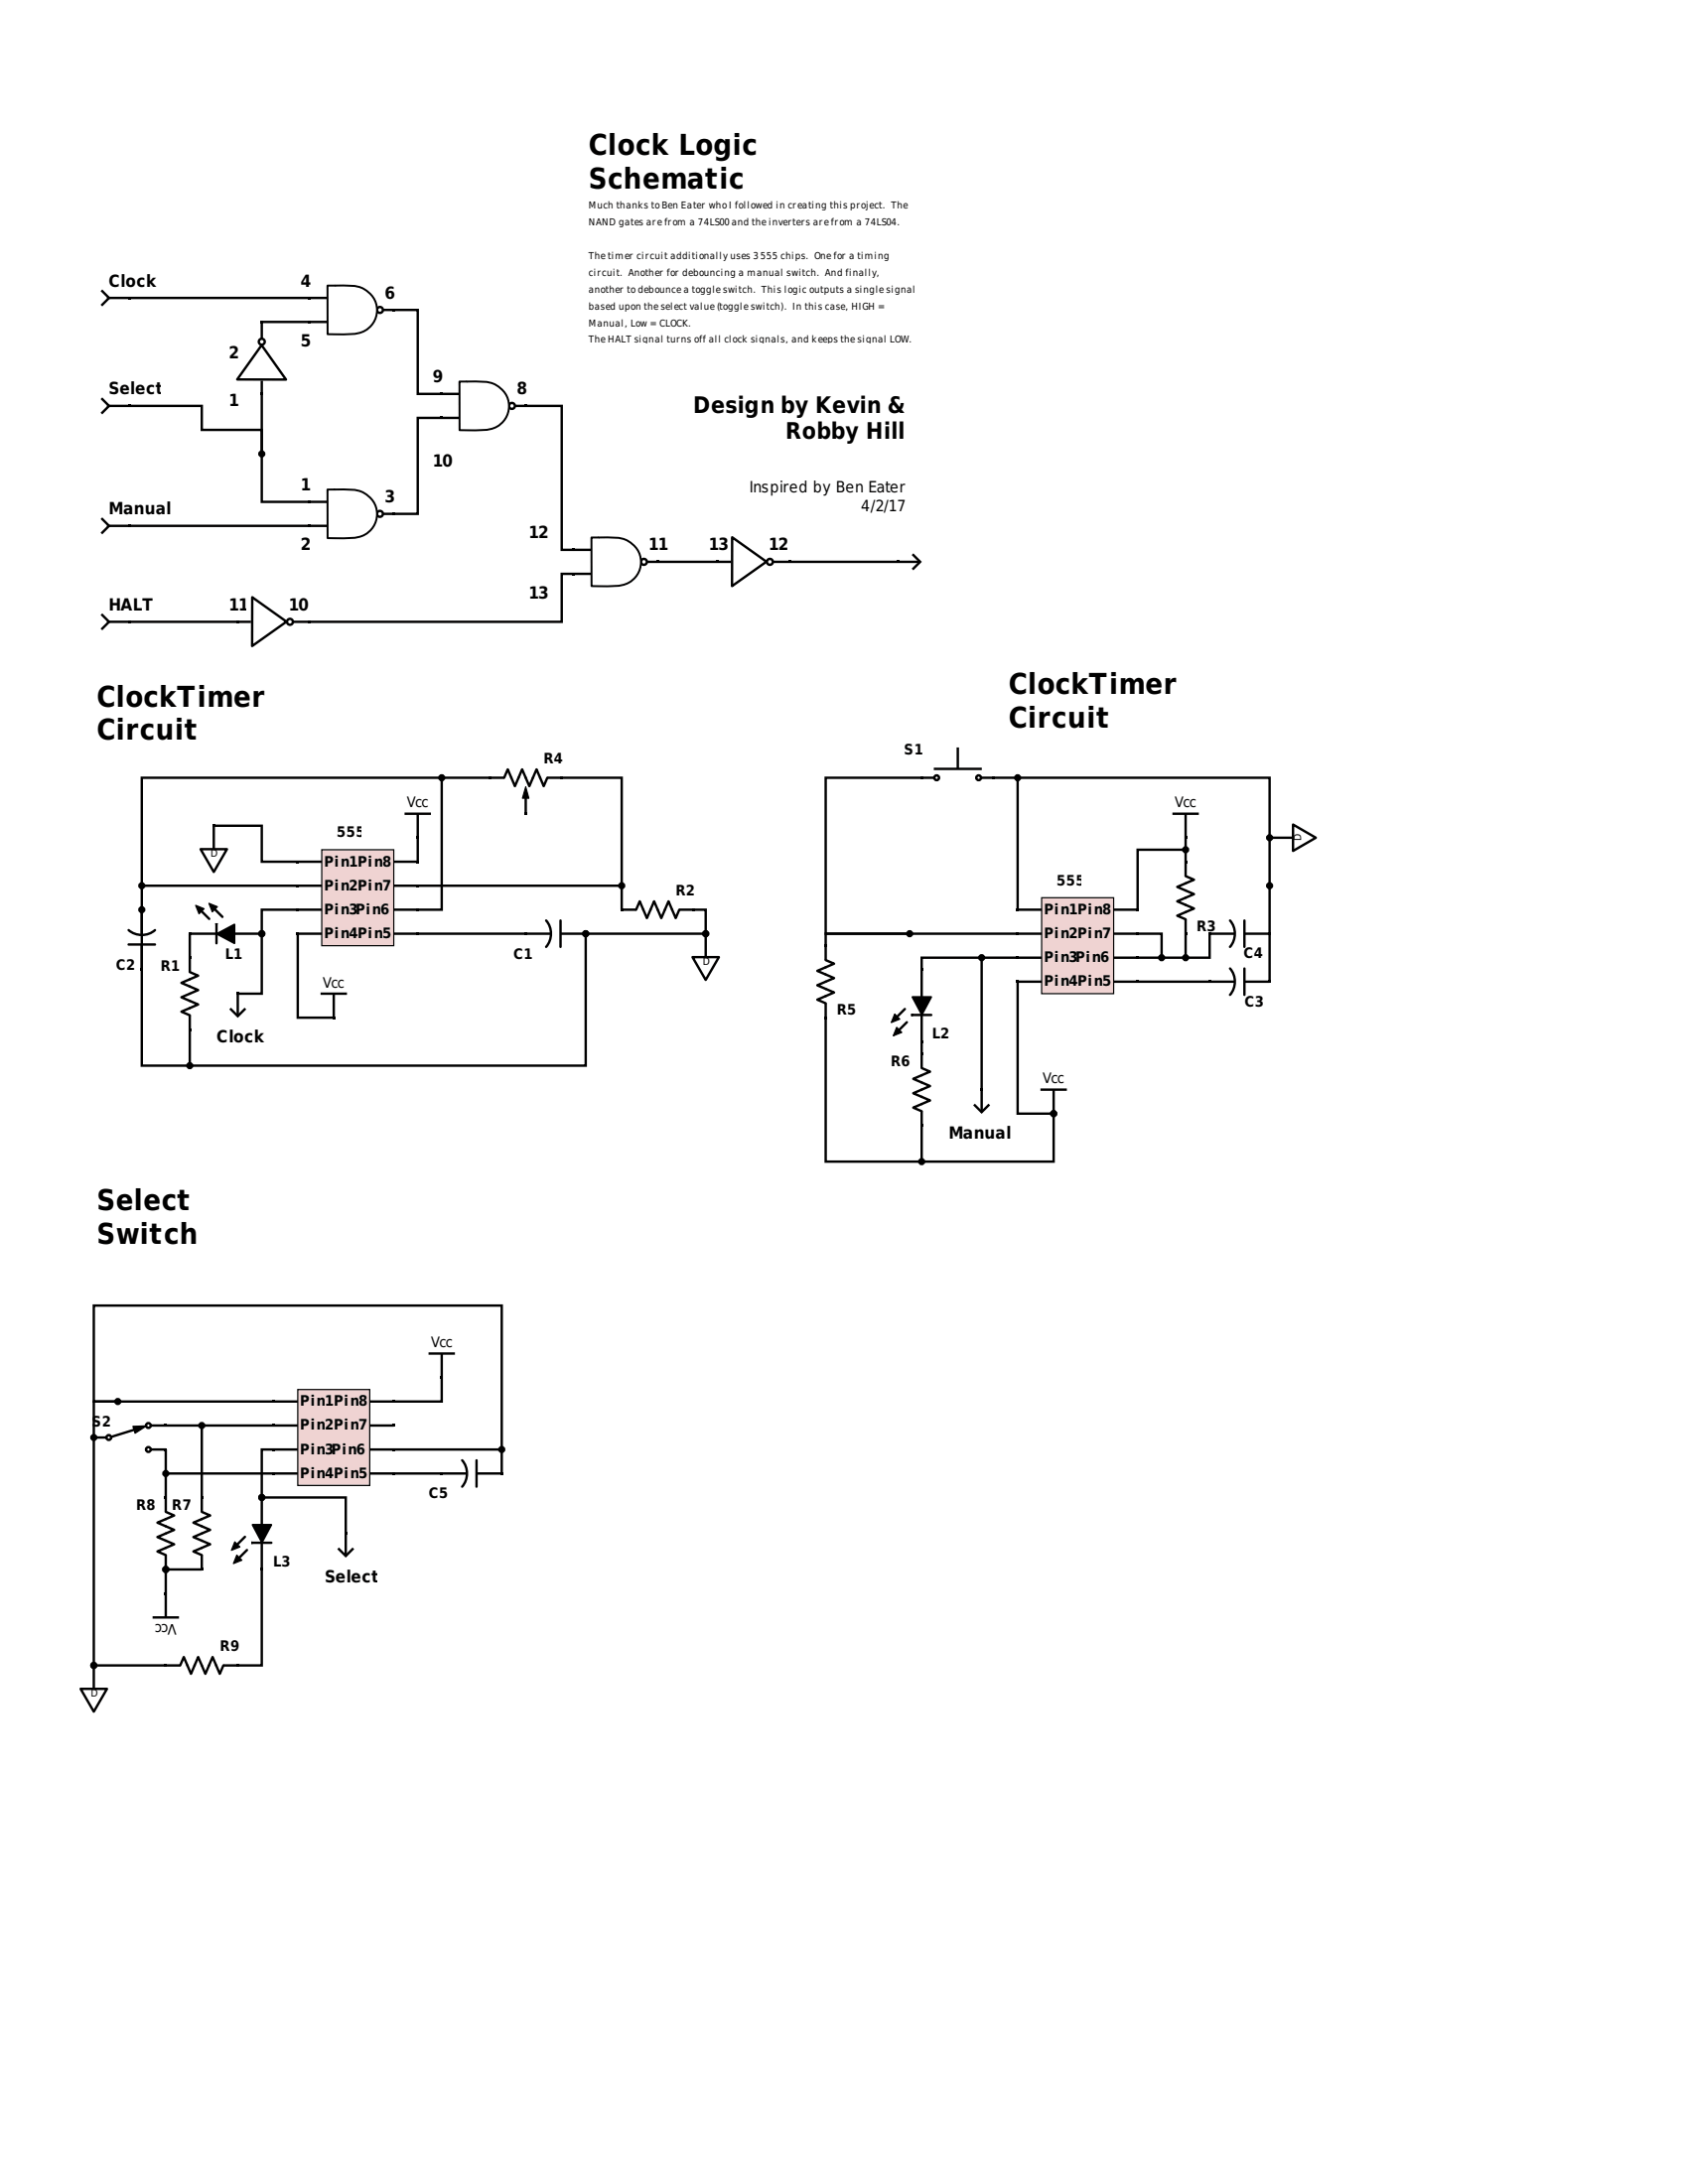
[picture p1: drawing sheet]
<svg xmlns="http://www.w3.org/2000/svg" width="216mm" height="279mm" viewBox="0 0 216 279" stroke-linecap="round" stroke-linejoin="round" font-family="sans-serif">
<path d="M39.5 38h.3v.3h-.3zM50.2 39.5h.3v.3h-.3zM39.5 41h.3v.3h-.3z" fill="#000"/>
<circle cx="48.6" cy="39.7" r=".38" fill="#fff"/>
<g fill="none" stroke="#000" stroke-width=".31">
<path d="M39.8 38.1h2.1M49.1 39.7h1.1M39.8 41.2h2.1"/>
<circle cx="48.6" cy="39.7" r=".38"/>
</g>
<path d="M41.9 36.5h1.7a4.5 4.5 0 0 1 3.8 1.1 3.1 3.1 0 0 1 .5 3.4 3.1 3.1 0 0 1-3 1.8h-3z" fill="#fff"/>
<path d="M41.9 36.5h1.7a4.5 4.5 0 0 1 3.8 1.1 3.1 3.1 0 0 1 .5 3.4 3.1 3.1 0 0 1-3 1.8h-3z" fill="none" stroke="#000" stroke-width=".25"/>
<path d="M39.5 64.1h.3v.3h-.3zM39.5 67.1h.3v.3h-.3zM50.2 65.6h.3v.3h-.3z" fill="#000"/>
<circle cx="48.6" cy="65.7" r=".38" fill="#fff"/>
<g fill="none" stroke="#000" stroke-width=".31">
<path d="M39.8 64.2h2.1M39.8 67.3h2.1M49.1 65.7h1.1"/>
<circle cx="48.6" cy="65.7" r=".38"/>
</g>
<path d="M41.9 62.6h1.7a4.5 4.5 0 0 1 3.8 1.1 3.1 3.1 0 0 1 .5 3.4 3.1 3.1 0 0 1-3 1.7h-3z" fill="#fff"/>
<path d="M41.9 62.6h1.7a4.5 4.5 0 0 1 3.8 1.1 3.1 3.1 0 0 1 .5 3.4 3.1 3.1 0 0 1-3 1.7h-3z" fill="none" stroke="#000" stroke-width=".25"/>
<path d="M73.2 70.2h.3v.3h-.3zM73.2 73.3h.3v.3h-.3zM84 71.7h.3v.3h-.3z" fill="#000"/>
<circle cx="82.4" cy="71.9" r=".38" fill="#fff"/>
<g fill="none" stroke="#000" stroke-width=".31">
<path d="M73.5 70.3h2.2M73.5 73.4h2.2M82.9 71.9h1.1"/>
<circle cx="82.4" cy="71.9" r=".38"/>
</g>
<path d="M75.6 68.8h1.7a4.5 4.5 0 0 1 3.9 1.1 3.1 3.1 0 0 1 .5 3.4 3.1 3.1 0 0 1-3 1.7h-3z" fill="#fff"/>
<path d="M75.6 68.8h1.7a4.5 4.5 0 0 1 3.9 1.1 3.1 3.1 0 0 1 .5 3.4 3.1 3.1 0 0 1-3 1.7h-3z" fill="none" stroke="#000" stroke-width=".25"/>
<path d="M30.3 79.4h.3v.3h-.3zM39.5 79.4h.3v.3h-.3z" fill="#000"/>
<circle cx="37.1" cy="79.5" r=".38" fill="#fff"/>
<g fill="none" stroke="#000" stroke-width=".31">
<path d="M30.6 79.5h1.3M37.6 79.5h1.9"/>
<circle cx="37.1" cy="79.5" r=".38"/>
</g>
<path d="M32.3 76.4l4.3 3.1-4.4 3.2z" fill="#fff"/>
<path d="M32.3 76.4l4.3 3.1-4.4 3.2z" fill="none" stroke="#000" stroke-width=".31"/>
<path d="M91.6 71.7h.3v.3h-.3zM100.8 71.7h.4v.3h-.4z" fill="#000"/>
<circle cx="98.5" cy="71.9" r=".38" fill="#fff"/>
<g fill="none" stroke="#000" stroke-width=".31">
<path d="M91.9 71.9h1.4M99 71.9h1.8"/>
<circle cx="98.5" cy="71.9" r=".38"/>
</g>
<path d="M93.6 68.7l4.4 3.2-4.4 3.1z" fill="#fff"/>
<path d="M98 71.9l-4.4-3.2v6.3l4.4-3.1" fill="none" stroke="#000" stroke-width=".31"/>
<path d="M33.3 50.2h.3v.3h-.3zM33.3 41h.3v.3h-.3z" fill="#000"/>
<circle cx="33.5" cy="43.7" r=".38" fill="#fff"/>
<g fill="none" stroke="#000" stroke-width=".31">
<path d="M33.5 41.3v1.9M33.5 48.9v1.3"/>
<circle cx="33.5" cy="43.7" r=".38"/>
</g>
<path d="M33.5 44.2l3.1 4.4-6.3-.1z" fill="#fff"/>
<path d="M33.5 44.2l3.1 4.4-6.3-.1zM33.5 50.4v13.8h6.1M33.5 41.2h6.1M73.4 73.4h-1.6v6.1h-32.2M84.1 71.9h7.7" fill="none" stroke="#000" stroke-width=".31"/>
<path d="M56.3 50.2h.4v.3h-.4zM56.3 53.3h.4v.3h-.4zM67.1 51.8h.3v.3h-.3z" fill="#000"/>
<circle cx="65.5" cy="51.9" r=".38" fill="#fff"/>
<g fill="none" stroke="#000" stroke-width=".31">
<path d="M56.7 50.4h2.1M56.7 53.5h2.1M66 51.9h1.1"/>
<circle cx="65.5" cy="51.9" r=".38"/>
</g>
<path d="M58.8 48.8h1.7a4.5 4.5 0 0 1 3.8 1.1 3.1 3.1 0 0 1 .5 3.4 3.1 3.1 0 0 1-3 1.7h-3z" fill="#fff"/>
<path d="M58.8 48.8h1.7a4.5 4.5 0 0 1 3.8 1.1 3.1 3.1 0 0 1 .5 3.4 3.1 3.1 0 0 1-3 1.7h-3z" fill="none" stroke="#000" stroke-width=".25"/>
<g fill="none" stroke="#000" stroke-width=".31">
<path d="M13.1 37.2l.8 .9-.8 .9M13.8 38.1h2.6M16.6 38.1h23M50.4 39.7h3v10.7h3.1M13.1 51.1l.8 .8-.8 .9M13.8 51.9h2.6M16.6 51.9h9.2v3.1h7.7v2.8M56.5 53.5h-3.1v12.2h-3M67.2 51.9h4.6v18.4h1.6M13.1 66.4l.8 .9-.8 .8M13.1 78.7l.8 .8-.8 .9M13.8 67.3h2.6"/>
<path d="M13.8 79.5h2.6M16.6 67.3h23M16.6 79.5h13.8M101 71.9h13.8M115 71.9h2.6M116.8 71l.9 .9-.9 .8"/>
<circle cx="33.5" cy="58.1" r=".31"/>
</g>
<g fill="#000">
<path d="M16.4 38h.4v.3h-.4zM16.4 51.8h.4v.3h-.4zM16.4 67.1h.4v.3h-.4zM16.4 79.4h.4v.3h-.4zM114.7 71.7h.3v.3h-.3z"/>
<circle cx="33.5" cy="58.1" r=".31"/>
</g>
<path d="M13.8 38.1h2.6M13.8 51.9h2.6M13.8 67.3h2.6M13.8 79.5h2.6M115 71.9h2.6" fill="none" stroke="#000" stroke-width=".13"/>
<path d="M41.2 108.7h9.2v12.3h-9.2z" fill="#efd3d2"/>
<path d="M41.2 108.7h9.2v12.3h-9.2z" fill="none" stroke="#000" stroke-width=".15"/>
<g fill="#000">
<path d="M18 116.2h.3v.3h-.3zM37.9 116.2h.3v.3h-.3zM37.9 113.2h.3v.3h-.3zM37.9 119.3h.3v.3h-.3zM37.9 110.1h.3v.3h-.3zM53.3 110.1h.3v.3h-.3zM53.3 113.2h.3v.3h-.3zM53.3 116.2h.3v.3h-.3zM53.3 119.3h.3v.3h-.3zM53.3 107h.3v.3h-.3zM67.1 119.3h.3v.3h-.3zM74.8 119.3h.3v.3h-.3z"/>
<path d="M90.1 119.3h.3v.3h-.3zM18 123.9h.3v.3h-.3z"/>
<circle cx="74.9" cy="119.4" r=".31"/>
</g>
<g fill="none" stroke="#000" stroke-width=".13">
<path d="M18.1 116.5v2.9M38.2 116.4h2.8M38.2 113.3h2.8M38.2 119.4h2.8M38.2 110.2h2.8M50.5 116.4h2.8M50.5 113.3h2.8M50.5 119.4h2.8M50.5 110.2h2.8M53.4 104.3v2.7M67.4 119.4h2.9M71.8 119.4h3"/>
<path d="M18.1 121v2.9"/>
</g>
<g fill="none" stroke="#000" stroke-width=".31">
<path d="M16.4 119a2.61 2.61 0 0 0 3.4 0M18.1 116.4v19.9h56.8v-16.5M18.1 116.5v2.9M38.2 116.4h2.8M38.2 113.3h2.8M38.2 119.4h2.8M38.2 110.2h2.8M50.5 116.4h2.8M50.5 113.3h2.8M50.5 119.4h2.8M50.5 110.2h2.8M51.9 104.1h3.1"/>
<path d="M53.4 119.4h13.8M53.4 104.3v2.7M67.4 119.4h2.9M69.9 117.8a2.6 2.6 0 0 1 0 3.3M71.7 117.8v3.3M71.8 119.4h3M16.4 120.8h3.4M18.1 121v2.9"/>
<circle cx="74.9" cy="119.4" r=".31"/>
</g>
<path d="M88.6 122.4h3.3l-1.6 3z" fill="#fff"/>
<g fill="none" stroke="#000" stroke-width=".31">
<path d="M24.3 119.4v3.1M24.4 119.4h8.9M25.5 116.3l1.3 1.3M27.1 116l1.4 1.3M27.7 118.2v-.1v2.6M38.1 116.4h-4.6v2.7M38.1 113.3h-20v2.8M53.4 107.2v3M75.2 119.4h14.8M90.3 119.6v2.8M24.3 124.4l1 .4-2.1 .9 2.1 1-2.1 .9 2.1 .9-2.1 .9 1.1 .5M24.3 122.7v1.5"/>
<path d="M24.3 130v1.6M24.3 131.7v4.3M88.6 122.4h3.3l-1.6 3z"/>
<circle cx="18.1" cy="116.4" r=".31"/>
<circle cx="33.5" cy="119.4" r=".31"/>
<circle cx="74.9" cy="119.4" r=".31"/>
<circle cx="90.3" cy="119.4" r=".31"/>
<circle cx="24.3" cy="136.3" r=".31"/>
</g>
<path d="M24.4 119.4h8.9M90.3 119.6v2.8" fill="none" stroke="#000" stroke-width=".13"/>
<g fill="#000">
<path d="M24.1 119.3h.3v.3h-.3zM25 115.8l1.1 .5-.6 .6zM26.7 115.6l1.1 .4-.6 .6zM27.2 105.5h.3v.3h-.3zM27.7 119.5l2.3-1.2v2.4zM33.3 119.3h.3v.3h-.3zM24.1 122.4h.3v.3h-.3zM24.1 131.6h.3v.3h-.3zM24.3 122.7v1.5zM24.3 130v1.6z"/>
<circle cx="18.1" cy="116.4" r=".31"/>
<circle cx="33.5" cy="119.4" r=".31"/>
<circle cx="74.9" cy="119.4" r=".31"/>
<circle cx="90.3" cy="119.4" r=".31"/>
<circle cx="24.3" cy="136.3" r=".31"/>
</g>
<path d="M27.7 119.5l2.3-1.2v2.4z" fill="none" stroke="#000" stroke-width=".23"/>
<path d="M25 115.8l1.1 .5-.6 .6zM26.7 115.6l1.1 .4-.6 .6z" fill="none" stroke="#000" stroke-width=".15"/>
<path d="M25.7 108.6h3.3l-1.7 3z" fill="#fff"/>
<g fill="none" stroke="#000" stroke-width=".31">
<path d="M56.8 99.5h5.8M62.8 99.5h1.5M64.5 99.5l.4-1.1 1 2.2 .9-2.2 .9 2.2 .9-2.2 .9 2.2 .5-1.1M70.2 99.5h1.5M71.8 99.5h7.7v13.5M18.1 113v-13.5h38.4v16.9h-3.1M25.7 108.6h3.3l-1.7 3zM27.3 105.6h6.2v4.6h4.6M27.3 105.8v2.8M33.5 119.8v7.3h-3.1M38.1 119.4v10.8h4.6M53.4 113.3h26.1v3.1"/>
<path d="M67.2 101.8v2.1M79.7 116.4h1.5M81.4 116.4l.4-1.1 .9 2.2 1-2.2 .9 2.2 .9-2.2 .9 2.2 .5-1.1M87 116.4h1.6M88.7 116.4h1.6v2.7M29.5 129.1l.9 .9 .9-.9M30.4 127.3v2.6M41.2 127.1h3M42.7 127.3v2.7"/>
<circle cx="56.5" cy="99.5" r=".31"/>
<circle cx="18.1" cy="113.3" r=".31"/>
<circle cx="33.5" cy="119.4" r=".31"/>
<circle cx="79.5" cy="113.3" r=".31"/>
<circle cx="90.3" cy="119.4" r=".31"/>
</g>
<path d="M27.3 105.8v2.8M67.2 101.8v2.1M30.4 127.3v2.6M42.7 127.3v2.7" fill="none" stroke="#000" stroke-width=".13"/>
<g fill="#000">
<path d="M62.5 99.3h.3v.4h-.3zM62.8 99.5h1.5zM70.2 99.5h1.5zM71.7 99.3h.3v.4h-.3zM67.2 100.7l.4 1.4h-.8zM67.1 103.9h.3v.4h-.3zM79.4 116.2h.3v.3h-.3zM79.7 116.4h1.5zM87 116.4h1.6zM88.6 116.2h.3v.3h-.3zM30.3 127h.3v.3h-.3zM42.5 130h.3v.3h-.3z"/>
<circle cx="56.5" cy="99.5" r=".31"/>
<circle cx="18.1" cy="113.3" r=".31"/>
<circle cx="33.5" cy="119.4" r=".31"/>
<circle cx="79.5" cy="113.3" r=".31"/>
<circle cx="90.3" cy="119.4" r=".31"/>
</g>
<path d="M67.2 100.7l.4 1.4h-.8z" fill="none" stroke="#000" stroke-width=".14"/>
<path d="M133.2 114.8h9.2v12.3h-9.2z" fill="#efd3d2"/>
<path d="M133.2 114.8h9.2v12.3h-9.2z" fill="none" stroke="#000" stroke-width=".15"/>
<g fill="#000">
<path d="M117.7 99.3h.3v.4h-.3zM126.9 99.3h.3v.4h-.3zM130 119.3h.3v.3h-.3zM130 116.2h.3v.3h-.3zM145.4 116.2h.3v.3h-.3zM145.4 119.3h.3v.3h-.3zM151.5 107h.3v.3h-.3zM151.6 117.8v1.5zM151.6 110.4v1.5zM151.5 119.3h.3v.3h-.3zM151.5 110.1h.3v.3h-.3zM154.6 119.3h.3v.3h-.3z"/>
<path d="M162.2 107h.3v.3h-.3zM162.2 119.3h.3v.3h-.3zM130 122.4h.3v.3h-.3zM130 125.4h.3v.3h-.3zM145.4 122.4h.3v.3h-.3zM145.4 125.4h.3v.3h-.3zM154.6 125.4h.3v.3h-.3zM162.2 125.4h.3v.3h-.3zM134.6 142.3h.3v.3h-.3z"/>
<circle cx="151.6" cy="122.5" r=".31"/>
<circle cx="134.8" cy="142.5" r=".31"/>
</g>
<g fill="none" stroke="#000" stroke-width=".13">
<path d="M130.3 119.4h2.8M130.3 116.4h2.8M142.6 119.4h2.8M142.6 116.4h2.8M151.6 104.3v2.7M154.9 119.4h2.9M159.3 119.4h2.9M130.3 122.5h2.8M130.3 125.6h2.8M134.8 139.6v2.7M142.6 122.5h2.8M142.6 125.6h2.8"/>
<path d="M154.9 125.6h2.9M159.3 125.6h2.9"/>
</g>
<g fill="none" stroke="#000" stroke-width=".31">
<path d="M117.9 99.5h-12.3v19.9h24.6M118 99.5h1.3M122.5 95.8v2.4M125.6 99.5h1.3M130.3 119.4h2.8M130.3 116.4h2.8M142.6 119.4h2.8M142.6 116.4h2.8M150.1 104.1h3.1M151.6 104.3v2.7M151.6 119.4v2.8M151.6 112.1l1.1 .4-2.1 1 2.1 .9-2.1 .9 2.1 .9-2.1 .9 1 .5"/>
<path d="M151.6 110.4v1.5M151.6 117.8v1.5M154.7 119.4v3.1h-9.2M154.9 119.4h2.9M157.3 117.8a2.6 2.6 0 0 1 0 3.3M159.2 117.8v3.3M159.3 119.4h2.9M162.4 113.3v12.3M130.2 125.6v16.9h4.3M130.3 122.5h2.8M130.3 125.6h2.8M133.2 139.4h3.1"/>
<path d="M134.8 139.6v2.7M142.6 122.5h2.8M142.6 125.6h2.8M145.5 125.6h9.2M154.9 125.6h2.9M157.3 123.9a2.6 2.6 0 0 1 0 3.4M159.2 123.9v3.4M159.3 125.6h2.9"/>
<circle cx="119.8" cy="99.5" r=".31"/>
<circle cx="125.2" cy="99.5" r=".31"/>
<circle cx="151.6" cy="122.5" r=".31"/>
<circle cx="134.8" cy="142.5" r=".31"/>
</g>
<path d="M119.5 98.3h6v.1h-6z" fill="none" stroke="#000" stroke-width=".17"/>
<path d="M165.4 105.5l2.9 1.7-2.9 1.7z" fill="#fff"/>
<g fill="none" stroke="#000" stroke-width=".31">
<path d="M127.1 99.5h35.3v7.4M130.2 99.8v16.6M116 119.4h-10.4v1.6M145.5 119.4h3.1v2.8M151.3 108.7h-5.8v7.7M151.6 107.2v3M162.4 107.2v5.8M162.5 107.2h2.8M165.4 105.5l2.9 1.7-2.9 1.7zM105.6 122.8l1.1 .5-2.2 .9 2.2 .9-2.2 .9 2.2 1-2.2 .9 1.1 .4M105.6 121.1v1.6M105.6 128.5v1.5"/>
<path d="M105.6 130.2v18.4h29.2v-5.8M115.7 129.1l-1.3 1.3M116 130.8l-1.3 1.3M116.7 129.8h-.1h2.5M117.9 136.6l1.1 .5-2.2 .9 2.2 .9-2.2 1 2.2 .9-2.2 .9 1.1 .5M117.9 133.3v1.5M117.9 134.9v1.6M117.9 124.2v8.9M125.6 139.6v2.6M125.6 122.8v16.6M130.2 122.5h-12.3v1.6M117.9 142.3v1.5"/>
<path d="M117.9 144v4.3M124.7 141.4l.9 .9 .8-.9"/>
<circle cx="130.2" cy="99.5" r=".31"/>
<circle cx="116.3" cy="119.4" r=".31"/>
<circle cx="151.6" cy="108.7" r=".31"/>
<circle cx="162.4" cy="107.2" r=".31"/>
<circle cx="162.4" cy="113.3" r=".31"/>
<circle cx="125.6" cy="122.5" r=".31"/>
<circle cx="148.6" cy="122.5" r=".31"/>
<circle cx="117.9" cy="148.6" r=".31"/>
<circle cx="134.8" cy="142.5" r=".31"/>
</g>
<path d="M162.5 107.2h2.8M117.9 124.2v8.9M125.6 139.6v2.6" fill="none" stroke="#000" stroke-width=".13"/>
<g fill="#000">
<path d="M105.6 128.5v1.5zM105.6 121.1v1.6zM105.5 130h.3v.3h-.3zM105.5 120.8h.3v.3h-.3zM114.4 129.7l.7 .7-1.1 .4zM114.7 131.4l.6 .7-1 .4zM117.7 134.6h.3v.3h-.3zM117.9 134.9v1.6zM116.7 127.5h2.4l-1.2 2.3zM117.7 133.1h.3v.3h-.3zM117.7 123.9h.3v.3h-.3zM125.4 139.2h.3v.4h-.3z"/>
<path d="M117.7 143.8h.3v.4h-.3zM117.9 142.3v1.5z"/>
<circle cx="130.2" cy="99.5" r=".31"/>
<circle cx="116.3" cy="119.4" r=".31"/>
<circle cx="151.6" cy="108.7" r=".31"/>
<circle cx="162.4" cy="113.3" r=".31"/>
<circle cx="162.4" cy="107.2" r=".31"/>
<circle cx="125.6" cy="122.5" r=".31"/>
<circle cx="148.6" cy="122.5" r=".31"/>
<circle cx="117.9" cy="148.6" r=".31"/>
<circle cx="134.8" cy="142.5" r=".31"/>
</g>
<path d="M116.7 127.5h2.4l-1.2 2.3z" fill="none" stroke="#000" stroke-width=".23"/>
<path d="M114.4 129.7l.7 .7-1.1 .4zM114.7 131.4l.6 .7-1 .4z" fill="none" stroke="#000" stroke-width=".15"/>
<path d="M38.1 177.8h9.2v12.2h-9.2z" fill="#efd3d2"/>
<path d="M38.1 177.8h9.2v12.2h-9.2zM17 182.5l1.7-.1-1.4 1z" fill="none" stroke="#000" stroke-width=".15"/>
<g fill="#000">
<path d="M34.9 179.1h.3v.4h-.3zM50.2 179.1h.3v.4h-.3zM11.8 183.7h.4v.4h-.4zM17 182.5l1.7-.1-1.4 1zM21.1 182.2h.3v.3h-.3zM21.1 185.3h.3v.3h-.3zM34.9 185.3h.3v.3h-.3zM34.9 182.2h.3v.3h-.3zM34.9 188.4h.3v.3h-.3zM50.2 182.2h.3v.3h-.3zM50.2 185.3h.3v.3h-.3zM50.2 188.4h.3v.3h-.3z"/>
<path d="M11.8 212.9h.4v.3h-.4z"/>
</g>
<path d="M35.2 179.3h2.7M47.4 179.3h2.8M35.2 185.4h2.7M35.2 182.4h2.7M35.2 188.5h2.7M47.4 185.4h2.8M47.4 182.4h2.8M47.4 188.5h2.8" fill="none" stroke="#000" stroke-width=".13"/>
<g fill="none" stroke="#000" stroke-width=".31">
<path d="M35.2 179.3h2.7M47.4 179.3h2.8M12.2 183.9h1.3M17.4 182.8l-3.3 1M19.4 185.4h1.7M19.4 182.4h1.7M35.2 185.4h2.7M35.2 182.4h2.7M35.2 188.5h2.7M47.4 185.4h2.8M47.4 182.4h2.8M47.4 188.5h2.8"/>
<circle cx="13.9" cy="183.9" r=".31"/>
<circle cx="19" cy="182.4" r=".31"/>
<circle cx="19" cy="185.4" r=".31"/>
</g>
<path d="M10.3 216.1h3.4l-1.7 2.9z" fill="#fff"/>
<g fill="none" stroke="#000" stroke-width=".31">
<path d="M14.8 179.3h-2.8v-12.3h52.2v21.5M35 179.3h-23v4.6v-.3M55 173.2h3M56.5 176.2v3.1h-6.1M56.5 173.3v2.8M12 183.9v28.9M21.2 185.4v3.1h13.8M21.2 182.4h13.8M21.2 193.4l1.1 .5-2.2 .9 2.2 .9-2.2 .9 2.2 1-2.2 .9 1.1 .4M21.2 188.8v2.8M21.2 191.7v1.6M21.2 199.1v1.5"/>
<path d="M25.8 193.4l1.1 .5-2.2 .9 2.2 .9-2.2 .9 2.2 1-2.2 .9 1.1 .4M25.8 182.7v8.9M25.8 191.7v1.6M25.8 199.1v1.5M31.3 196.6l-1.3 1.3M31.6 198.3l-1.3 1.3M32.3 197.4h-.1h2.5M33.5 191.7v8.9M33.8 191.6h10.4v4.6M35 185.4h-1.5v5.9M43.4 198.2l.8 .9 .9-.9M44.2 196.3v2.6"/>
<path d="M50.4 188.5h6.1M50.4 185.4h13.5M56.7 188.5h2.9M59.1 186.8a2.6 2.6 0 0 1 0 3.4M61 186.8v3.4M61.1 188.5h2.9M10.3 216.1h3.4l-1.7 2.9zM12 213.2v2.8M12.3 213.1h8.9M19.7 206.9h3M21.2 201.1v2.8M21.2 204v2.8"/>
<path d="M21.4 213.1h1.5M21.5 200.8h4.3M23 213.1l.5-1.1 .9 2.1 .9-2.1 1 2.1 .9-2.1 .9 2.1 .5-1M28.7 213.1h1.6M33.5 200.8v12.3h-3.1"/>
<circle cx="15.1" cy="179.3" r=".31"/>
<circle cx="12" cy="183.9" r=".31"/>
<circle cx="21.2" cy="188.5" r=".31"/>
<circle cx="25.8" cy="182.4" r=".31"/>
<circle cx="33.5" cy="191.6" r=".31"/>
<circle cx="64.2" cy="185.4" r=".31"/>
<circle cx="12" cy="213.1" r=".31"/>
<circle cx="21.2" cy="200.8" r=".31"/>
</g>
<path d="M56.5 173.3v2.8M33.5 191.7v8.9M44.2 196.3v2.6M56.7 188.5h2.9M61.1 188.5h2.9M12 213.2v2.8M21.2 204v2.8" fill="none" stroke="#000" stroke-width=".13"/>
<g fill="#000">
<path d="M56.3 176.1h.4v.3h-.4zM21.1 191.4h.3v.3h-.3zM21.2 191.7v1.6zM21.2 199.1v1.5zM25.7 191.4h.3v.3h-.3zM25.8 191.7v1.6zM25.8 199.1v1.5zM30 197.3l.7 .6-1.1 .4zM30.3 198.9l.6 .7-1 .4zM32.3 195.1h2.4l-1.2 2.2zM33.3 191.4h.3v.3h-.3zM44.1 196h.3v.3h-.3z"/>
<path d="M56.3 188.4h.4v.3h-.4zM64 188.4h.3v.3h-.3zM21.1 200.6h.3v.3h-.3zM21.1 212.9h.3v.3h-.3zM21.1 203.7h.3v.3h-.3zM21.4 213.1h1.5zM25.7 200.6h.3v.3h-.3zM28.7 213.1h1.6zM30.3 212.9h.3v.3h-.3zM33.3 200.6h.3v.3h-.3z"/>
<circle cx="15.1" cy="179.3" r=".31"/>
<circle cx="12" cy="183.9" r=".31"/>
<circle cx="21.2" cy="188.5" r=".31"/>
<circle cx="25.8" cy="182.4" r=".31"/>
<circle cx="33.5" cy="191.6" r=".31"/>
<circle cx="64.2" cy="185.4" r=".31"/>
<circle cx="12" cy="213.1" r=".31"/>
<circle cx="21.2" cy="200.8" r=".31"/>
</g>
<path d="M32.3 195.1h2.4l-1.2 2.2z" fill="none" stroke="#000" stroke-width=".23"/>
<path d="M30 197.3l.7 .6-1.1 .4zM30.3 198.9l.6 .7-1 .4z" fill="none" stroke="#000" stroke-width=".15"/>
<g font-size="3.7">
<text x="75.3" y="19.8">Clock Logic</text>
<text x="75.3" y="24.1">Schematic</text>
<text x="129" y="88.8">ClockTimer</text>
<text x="12.4" y="90.4">ClockTimer</text>
<text x="12.4" y="94.7">Circuit</text>
<text x="129" y="93.1">Circuit</text>
<text x="12.4" y="154.8">Select</text>
<text x="12.4" y="159.1">Switch</text>
</g>
<g font-size="2.9">
<text x="88.6" y="52.8">Design by Kevin &amp;</text>
<text x="100.5" y="56.1">Robby Hill</text>
</g>
<g font-size="2.1">
<text x="13.9" y="36.7">Clock</text>
<text x="38.5" y="36.7">4</text>
<text x="49.2" y="38.2">6</text>
<text x="29.3" y="45.9">2</text>
<text x="38.5" y="44.3">5</text>
<text x="13.9" y="50.5">Select</text>
<text x="29.3" y="52">1</text>
<text x="55.3" y="48.9">9</text>
<text x="66.1" y="50.5">8</text>
<text x="55.3" y="59.7">10</text>
<text x="13.9" y="65.8">Manual</text>
<text x="38.5" y="62.7">1</text>
<text x="49.2" y="64.3">3</text>
<text x="38.5" y="70.4">2</text>
<text x="67.6" y="68.9">12</text>
<text x="83" y="70.4">11</text>
<text x="90.6" y="70.4">13</text>
<text x="98.3" y="70.4">12</text>
<text x="67.6" y="76.6">13</text>
<text x="13.9" y="78.1">HALT</text>
<text x="29.3" y="78.1">11</text>
<text x="36.9" y="78.1">10</text>
<text x="27.7" y="133.3">Clock</text>
<text x="121.3" y="145.6">Manual</text>
<text x="41.5" y="202.4">Select</text>
</g>
<g font-size="2">
<text x="95.9" y="63.1">Inspired by Ben Eater</text>
<text x="110.1" y="65.4">4/2/17</text>
</g>
<g font-size="1.9">
<text x="69.5" y="97.7">R4</text>
<text x="115.6" y="96.6">S1</text>
<text x="52.1" y="103.3">Vcc</text>
<text x="150.3" y="103.3">Vcc</text>
<text x="41.5" y="113.9">Pin2Pin7</text>
<text x="41.5" y="110.8">Pin1Pin8</text>
<text x="41.5" y="117">Pin3Pin6</text>
<text x="86.4" y="114.5">R2</text>
<text x="133.5" y="117">Pin1Pin8</text>
<text x="153.1" y="119.1">R3</text>
<text x="14.8" y="124.1">C2</text>
<text x="20.6" y="124.2">R1</text>
<text x="28.8" y="122.7">L1</text>
<text x="41.5" y="120">Pin4Pin5</text>
<text x="65.7" y="122.7">C1</text>
<text x="133.5" y="123.1">Pin3Pin6</text>
<text x="133.5" y="120">Pin2Pin7</text>
<text x="159.1" y="122.6">C4</text>
<text x="41.3" y="126.3">Vcc</text>
<text x="107" y="129.8">R5</text>
<text x="133.5" y="126.2">Pin4Pin5</text>
<text x="159.2" y="128.7">C3</text>
<text x="113.9" y="136.4">R6</text>
<text x="119.2" y="132.9">L2</text>
<text x="133.4" y="138.6">Vcc</text>
<text x="55.1" y="172.4">Vcc</text>
<text x="38.4" y="179.9">Pin1Pin8</text>
<text x="11.7" y="182.5">S2</text>
<text x="38.4" y="182.9">Pin2Pin7</text>
<text x="38.4" y="186">Pin3Pin6</text>
<text x="38.4" y="189.1">Pin4Pin5</text>
<text x="54.8" y="191.6">C5</text>
<text x="17.4" y="193.2">R8</text>
<text x="22" y="193.2">R7</text>
<text x="35" y="200.4">L3</text>
<text x="22.6" y="207.7" transform="rotate(-180 22.6 207.7)">Vcc</text>
<text x="28.1" y="211.1">R9</text>
</g>
<g font-size="1.8">
<text x="43.1" y="107.1">555</text>
<text x="135.1" y="113.2">555</text>
</g>
<g font-size="1.3">
<text x="166.4" y="107.6" transform="rotate(-90 166.4 107.6)">D</text>
<text x="27" y="109.7">D</text>
<text x="89.9" y="123.5">D</text>
<text x="11.6" y="217.1">D</text>
</g>
<g font-size="1.2">
<text x="75.3" y="26.7">Much thanks to Ben Eater who I followed in creating this project. The</text>
<text x="75.3" y="28.8">NAND gates are from a 74LS00 and the inverters are from a 74LS04.</text>
<text x="75.3" y="33.1">The timer circuit additionally uses 3</text>
<text x="75.3" y="35.3">circuit. Another for debouncing a manual switch. And finally,</text>
<text x="97.2" y="33.1">555 chips. One for a timing</text>
<text x="75.3" y="37.4">another to debounce a toggle switch. This logic outputs a single signal</text>
<text x="75.3" y="39.6">based upon the select value (toggle switch). In this case, HIGH =</text>
<text x="75.3" y="41.7">Manual, Low = CLOCK.</text>
<text x="75.3" y="43.9">The HALT signal turns off all clock signals, and keeps the signal LOW.</text>
</g>
</svg>
